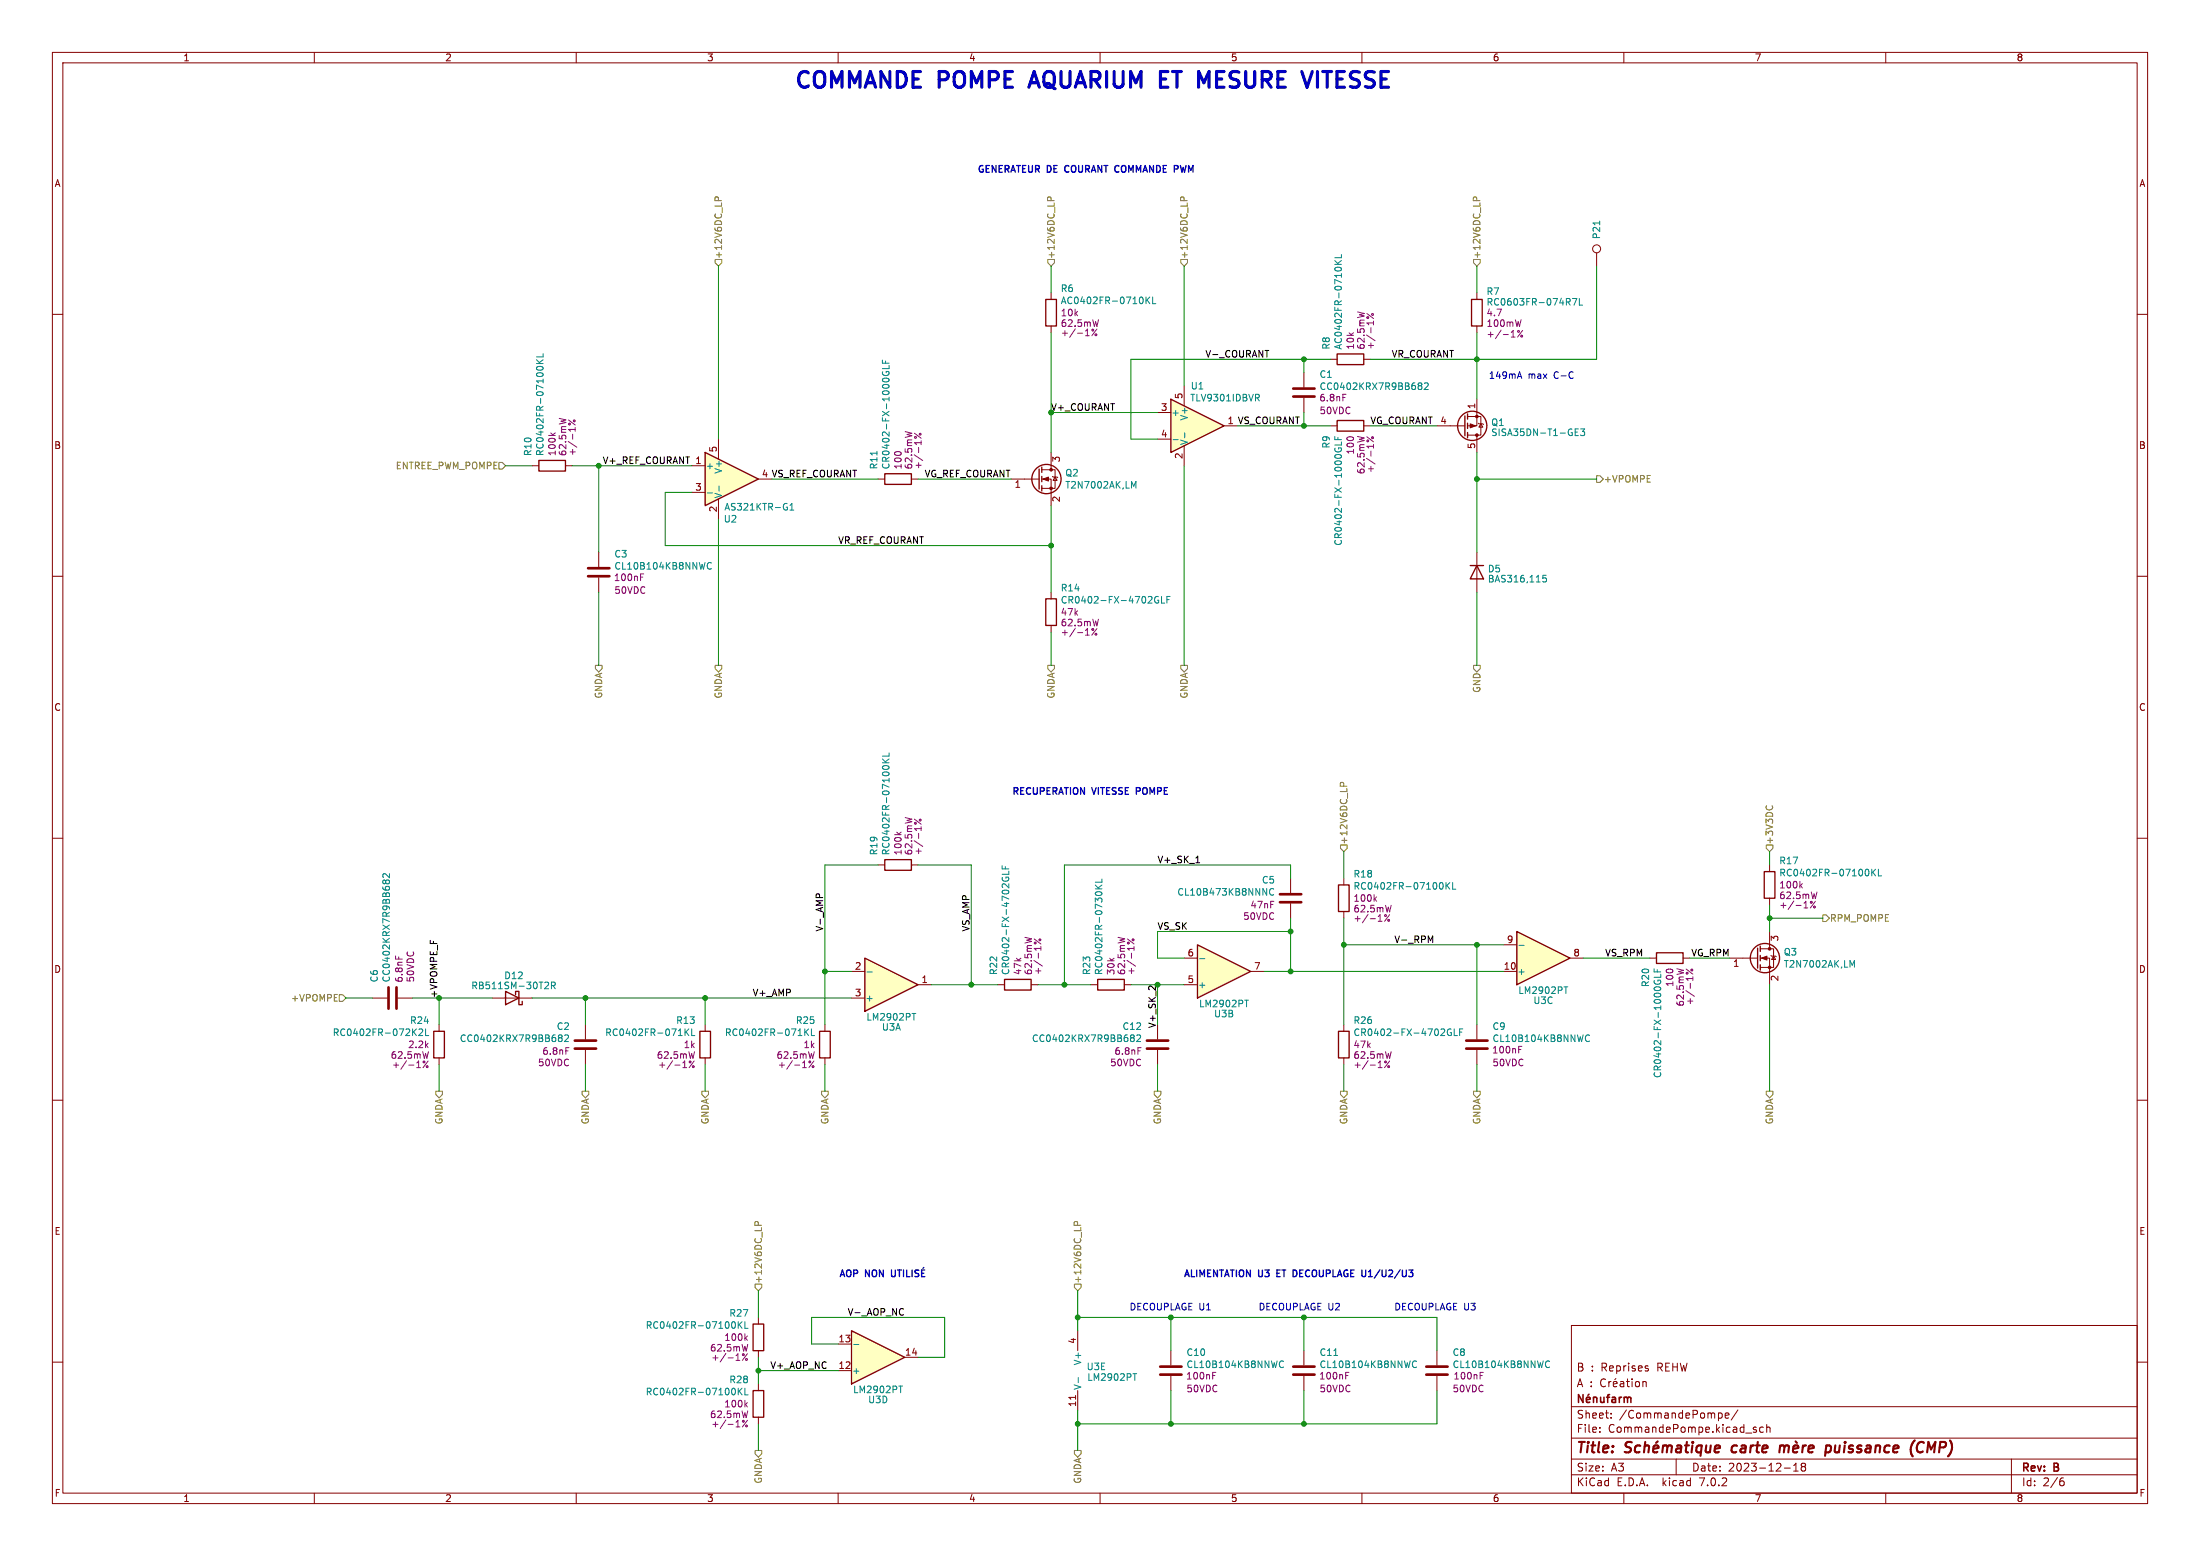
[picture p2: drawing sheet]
<svg xmlns="http://www.w3.org/2000/svg" width="420mm" height="297mm" viewBox="0 0 420 297" stroke-linecap="round" stroke-linejoin="round" font-family="sans-serif">
<g fill="none" stroke="#840000" stroke-width=".19">
<path d="M10 10h400v277h-400zM12 12h396v273h-396zM60 10v2M110 10v2M160 10v2M210 10v2M260 10v2M310 10v2M360 10v2M10 60h2M408 60h2M101.6 88.9h1.3"/>
<path d="M107.9 88.9h1.3M10 110h2M281.9 105.4v7.6M408 110h2M10 160h2M408 160h2M337.8 165.1v1.3M337.8 171.5v1.2M94 190.5h7.6M10 210h2M408 210h2M10 260h2"/>
<path d="M300 253h108v32h-108zM408 260h2M300 278.5h108M300 274.5h108M300 268.5h108M301.1 264.7l.5-1.5 .5 1.5M301.3 264.3h.7M303.8 264.6v.1M303.8 263.8v.1M305.4 273.3v.1M305.4 272.5v.1M306.5 263.3a.6 .6 0 0 0-.8 0 .6 .6 0 0 0-.1 .8 .56 .56 0 0 0 .3 .5 .56 .56 0 0 0 .6 0"/>
<path d="M307.1 263.7v1M307.6 270.6v.1M307.6 269.8v.1M307.6 263.7l-.3 .1-.2 .2M308 264.2l.7-.1-.1-.3-.4-.1-.2 .2 .1 .7h.5M308.5 263.1l-.2 .2M309.3 263.8h.6l.1 .9M310 264.1h-.5a.29 .29 0 0 0-.2 .3 .29 .29 0 0 0 .2 .3l.5-.1M310.5 263.7h.6M310.7 263.2v1.3l.4 .2M311.6 263.2v.1M311.6 263.7v1"/>
<path d="M312.3 263.8l.4-.1 .3 .3v.4l-.3 .3-.4-.1-.1-.2zM313.6 263.8l.2-.1 .4 .1 .1 .9M313.6 263.7v1M314.5 261.2l.2 .2-.2 .3M314.5 260.7l.1 .1M320 278.5v3M328.2 269.7h.3l.3 .3-.1 .6-.5 .1M329.3 270.2l.8-.1-.1-.3-.4-.1-.3 .2 .1 .7h.6M331.8 269.1l-1.3 2M334.8 272.8l.3 .1 .2 .2v.2l-.5 .1M334.8 272.5h.5M336.6 272.5l-.4-.1-.3 .3 .2 .6h.5"/>
<path d="M337.3 272.5l.2-.1 .3 .1 .1 .9M337.3 271.9v1.5M342.4 279.7l.4-.4v1.5M344.1 279.9l-.3 .3v.3l.3 .3 .5-.1 .1-.2-.1-.4-.2-.2M344.1 279.9l-.3-.2 .3-.4 .5 .1 .1 .2-.3 .3M344.1 279.9h.3M384 278.5v6.5M60 285v2M110 285v2M160 285v2M210 285v2M260 285v2"/>
<path d="M300 281.5h108M310 285v2M340.6 280.2h1.2M342.4 280.8h.9M360 285v2M393.5 282.7h.4l.2 .3-.1 .5-.5 .1M393.9 282.1l-.4 .1"/>
</g>
<g fill="none" stroke="#840000" stroke-width=".4">
<path d="M311.5 275.3a.85 .85 0 0 0-1 .1 .45 .45 0 0 0 .2 .8l.5 .2a.51 .51 0 0 1 .1 .5 .51 .51 0 0 1-.4 .3l-.7-.1M313.1 276a.66 .66 0 0 0-.9 .3l-.1 .5 .1 .3h.8M314 276.1a.49 .49 0 0 1 .8 .1l-.1 1M314.1 275.2l-.3 2M315.6 276.6l1-.2-.1-.4h-.7l-.2 .9 .2 .3 .6-.1M316.5 275.1l-.4 .3M317.5 276.1a.49 .49 0 0 1 .8 .1M317.5 275.9l-.2 1.3M318.3 276.2a.5 .5 0 0 1 .8-.2l-.1 1.2M318.3 276.2l-.1 1M320.1 276h.8l-.1 1.2M321 276.4l-.7 .1a.4 .4 0 0 0-.4 .3 .4 .4 0 0 0 .3 .4l.7-.1"/>
<path d="M321.7 275.9h.7M322 275.2l-.2 1.7 .1 .2 .4 .1M323.1 275.9l-.2 1.3M323.2 275.2l-.1 .2M324.9 276a.66 .66 0 0 0-1 .3l-.1 .5 .2 .3h.7M324.9 275.9l-.3 2M325.7 275.9v1.2a.57 .57 0 0 0 .8-.1M326.6 275.9l-.2 1.3M327.4 276.6l.9-.2v-.4h-.8l-.2 .9 .3 .3 .5-.1M330.6 276.3v.7M339.8 276.1a.49 .49 0 0 1 .9 .1M339.8 275.9l-.1 1.3"/>
<path d="M340.7 276.2a.51 .51 0 0 1 .8-.2l-.1 1.2M340.7 276.2l-.2 1M342.3 276.6l1-.2v-.4l-.6-.1-.3 .3-.1 .9h.8M342.8 275.1l.2 .3M344.2 275.9l-.2 1.3M344.8 275.9l-.4 .1-.2 .3M345.3 276.6l.9-.2v-.4l-.6-.1-.3 .3v.9h.7M348.6 276h.8l.2 .3-.1 .5a.66 .66 0 0 1-1 .3M348.7 275.9l-.3 2M365.1 277.9l.1 .1M365.5 274.9l-.4 .6M366.7 275.2a1.2 1.2 0 0 0-.5 1.9l.3 .1"/>
</g>
<g fill="none" stroke="#840000" stroke-width=".3">
<path d="M302.2 266.2v1.5l-.9-1.5v1.5M302.8 267.2l.8-.1-.1-.3-.4-.1-.3 .2 .1 .7h.6M303.3 266.1l-.2 .2M304.2 266.8l.2-.1 .4 .1v.9M304.2 266.7v1M305.6 266.7v.9l.4 .1 .2-.1M306.2 266.7v1M306.7 266.7h.6M307.3 266.2l-.4 .2v1.3M307.8 266.8h.5l.1 .9M308.4 267.1h-.5a.29 .29 0 0 0-.2 .3 .29 .29 0 0 0 .2 .3l.5-.1M309.1 266.7v1"/>
<path d="M309.6 266.7l-.3 .1-.2 .2M310.1 266.8l.4-.1 .2 .2M310.1 266.7v1M310.7 266.9l.2-.2 .4 .1v.9M310.7 266.9v.8"/>
</g>
<path d="M102.9 87.9h5v2h-5zM280.7 108h2.5M281.9 108l1.3 2.5h-2.5zM336.8 166.4h2v5.1h-2zM96.5 189.2l2.6 1.3-2.6 1.3zM98.4 189.9v-.7h.7v2.6h.6v-.7" fill="none" stroke="#840000" stroke-width=".25"/>
<g fill="none" stroke="#008484" stroke-width=".19">
<path d="M102.4 69.4h1.3M102.4 68.7l.7 .7M102.5 70.1l.4-.2 .7 .2M103.7 68.7l-.7 .5M103.7 67.5v.6h-1.3M295.2 109.8h-.6l-.1 .6 .2-.1 .4 .1 .1 .1v.5l-.2 .1-.5-.1M356.7 166l.1 .4-.1 .7M357.3 165.9v1.3M357.5 166.5l.6 .7M358.1 165.9l-.8 .7M358.6 165.9v1.3h.6M104.2 187.5h.4l.1 .3-.8 .9h.8"/>
<path d="M105.3 188.1h.6l.1-.2-.1-.3-.6-.1v1.2M105.6 188.1l.4 .6"/>
</g>
<g fill="none" stroke="#840084" stroke-width=".19">
<path d="M106.8 79.9l1.2 .3M105.2 82.6l.4 .5M106 82.6l-.5 .4M108.5 80.2l1.3 .9M109.8 81.6v.7M343.7 169l.4 .5M344.1 168.7l-.5 .4M344.4 173.3h.7M346.6 172l-1 1.3M346.9 170.3l-.3 1.2"/>
<circle cx="109.6" cy="80.3" r=".18"/>
<circle cx="346.4" cy="173.1" r=".18"/>
</g>
<path d="M165.1 182.9l10.2 5.1-10.2 5z" fill="#ffffc2"/>
<g fill="none" stroke="#840000" stroke-width=".25">
<path d="M280.9 57.2h2.1v5h-2.1zM279.7 79.4v3.8M280.2 79v1M168.9 90.4h5.1v2.1h-5.1zM198.4 89.5v3.8M198.9 89.2v1M198.9 90.9v1M198.9 92.7v1M280.2 80.8v1M280.2 82.6v1M199.6 114.3h2.1v5.1h-2.1zM168.9 164.1h5.1v2h-5.1z"/>
<path d="M133.6 196.9h2v5h-2zM165.1 182.9l10.2 5.1-10.2 5zM191.8 186.9h5v2.1h-5zM335.5 181v3.8M336 180.6v1M336 182.4v1M336 184.2v1"/>
<circle cx="199.8" cy="91.4" r="2.79"/>
<circle cx="281.1" cy="81.3" r="2.79"/>
<circle cx="336.9" cy="182.9" r="2.79"/>
</g>
<g fill="none" stroke="#840000" stroke-width=".19">
<path d="M281.9 55.9v1.3M304.8 48.3v2.5M280.2 79.5h2.5v3.6h-2.5M281.9 76.2v5.1h-1.7M281.9 62.2v1.3M167.6 91.4h1.3M174 91.4h1.3M193 91.4h5.4M198.9 91.4h1.8v5.1M198.9 89.7h2.5v3.5h-2.5M200.7 86.4v3.3M200.9 90.9l1 .3"/>
<path d="M201.4 91.1l.4 .6h-.8zM274.3 81.3h5.4M281.9 83.1v3.3M282.2 80.8l1 .2M282.7 80.9l.4 .6h-.8zM200.7 113v1.3M200.7 119.4v1.3M167.6 165.1h1.3M174 165.1h1.3M337.8 177.8v3.3M111.8 195.6v2.8M134.6 195.6v1.3"/>
<path d="M162.6 185.4h2.5M162.6 190.5h2.5M175.3 188h2.5M190.5 188h1.3M196.8 188h1.3M330.2 182.9h5.3M336 182.9h1.8v5.1M336 181.1h2.6v3.6h-2.6M338.1 182.4l1 .2M338.6 182.5l.4 .6h-.8zM111.8 200.4v2.8M134.6 201.9v1.3"/>
<path d="M205.7 254v3.8M205.3 266.4v.7M205.7 265.4v3.8"/>
<circle cx="304.8" cy="47.5" r=".76"/>
</g>
<g fill="none" stroke="#008484" stroke-width=".19">
<path d="M300.2 57h.8l-.5 1.2M301.5 57v1.2h.6M305.4 42.2v.7M168.5 68.7v.6h1.2M168.5 71a.59 .59 0 0 0 .6 .7 .59 .59 0 0 0 .6-.7l-.5-.1v.2M169.1 68.9v.4M169.7 69.8v.6h-1.2M216 91.9l.4 .9 .5-.9v1.3M300.7 82.5h.4M301.3 81.9h-.6v1.2h.6M301.7 81.9h.8l-.4 .5 .4 .1v.5l-.2 .1-.6-.1M221.1 113.9a.59 .59 0 0 0-.7 .6 .59 .59 0 0 0 .7 .6l.1-.5h-.2"/>
<path d="M221.7 113.8v1.3h.6M222.8 114.5h.4M223.4 113.8h-.6v1.3M168.5 145.6h1.2M168.5 144.9l.7 .7M168.6 146.3l.3-.2 .7 .2M169.7 144.9l-.7 .5M169.7 143.7v.6h-1.2M191.3 165.2v.7h1.3M191.4 167.5a.59 .59 0 0 0 .6 .7 .59 .59 0 0 0 .5-.7l-.5-.1v.3M191.9 165.4v.5M192.6 166.3v.6h-1.3"/>
<path d="M106.8 197.5h.3l.2 .3-.2 .3M106.8 198.1h.3M107.1 198.1l.2 .2v.3l-.2 .2h-.3M107.8 197.7l.5-.2 .2 .4-.8 .9h.8M130.8 196.4v1.3M131 196.9l.5 .8M131.5 196.4l-.7 .7M132 196.4v1.3h.6M165.5 185.5h1M174.1 193.4h.7M353.2 183.3l.4 .9 .4-.9v1.3M205.8 262.9v1"/>
<path d="M216.3 262.2h.7"/>
</g>
<g fill="#840000" stroke="#840000" stroke-width=".19">
<path d="M280.7 80.9l1 .4-1 .4z"/>
<path d="M336.3 182.9l1-.4v.8z"/>
<path d="M199.1 91.4l1.1-.3v.7z"/>
<circle cx="281.9" cy="79.5" r=".25"/>
<circle cx="281.9" cy="83.1" r=".25"/>
<circle cx="337.8" cy="184.7" r=".25"/>
<circle cx="337.8" cy="181.1" r=".25"/>
<circle cx="200.7" cy="93.2" r=".25"/>
<circle cx="200.7" cy="89.7" r=".25"/>
</g>
<g fill="none" stroke="#840084" stroke-width=".19">
<path d="M288.5 64.3h.7M289.8 63.1l-.1 .2 .2 .1 .2-.1-.1-.2M290.7 63.1l-1 1.2M172.8 82.4l1.3 .3M174.6 82.7l1.2 1M175.8 84.1v.8M209.4 120l-1 1.2M209.7 118.2l-.3 1.3M207.2 121.2h.8M171.2 158.8l.5 .5M172 158.8l-.4 .4M172.8 156.1l1.3 .3"/>
<path d="M174.6 156.4l1.2 .9M175.8 157.8v.7M195.7 178.9l1.2 .3M197.4 179.2l1.3 1M108 200h.6M198.7 180.7v.7M130.4 203.8h.7M132.5 202.5l-.9 1.3M132.6 200.7l-.3 1.3"/>
<circle cx="290.5" cy="64.2" r=".18"/>
<circle cx="175.7" cy="82.9" r=".18"/>
<circle cx="209.2" cy="121.1" r=".18"/>
<circle cx="175.7" cy="156.5" r=".18"/>
<circle cx="198.5" cy="179.4" r=".18"/>
<circle cx="132.4" cy="203.6" r=".18"/>
</g>
<path d="M109.7 198.6h4.1M109.7 200.2h4.1" fill="none" stroke="#840000" stroke-width=".51"/>
<path d="M134.6 86.4l10.2 5-10.2 5.1z" fill="#ffffc2"/>
<path d="M134.6 86.4l10.2 5-10.2 5.1z" fill="none" stroke="#840000" stroke-width=".25"/>
<path d="M132.1 88.9h2.5M132.1 94h2.5M137.2 83.8v3.8M137.2 95.3v3.8M144.8 91.4h2.5" fill="none" stroke="#840000" stroke-width=".19"/>
<path d="M135 94.1h1M137.3 92.8v.9M150.1 96.8h.2v.5M150.8 97.4h.7M150.8 96.5l.4-.4v1.3" fill="none" stroke="#008484" stroke-width=".19"/>
<path d="M223.5 76.2l10.2 5.1-10.2 5.1z" fill="#ffffc2"/>
<path d="M199.6 57.2h2.1v5h-2.1zM223.5 76.2l10.2 5.1-10.2 5.1zM156.5 196.9h2v5h-2zM255.5 196.9h2.1v5h-2.1zM143.8 252.7h2v5.1h-2zM143.8 265.4h2v5.1h-2z" fill="none" stroke="#840000" stroke-width=".25"/>
<g fill="none" stroke="#840000" stroke-width=".19">
<path d="M200.7 55.9v1.3M200.7 62.2v1.3M221 78.7h2.5M226.1 73.7v3.8M221 83.8h2.5M226.1 85.1v3.8M233.7 81.3h2.5M114.3 105.4v2.8M114.3 110.2v2.8M246.4 167.6v2.8M246.4 172.5v2.8M71.1 190.5h2.8"/>
<path d="M75.9 190.5h2.8M157.5 195.6v1.3M221 195.6v2.8M256.5 195.6v1.3M157.5 201.9v1.3M221 200.4v2.8M256.5 201.9v1.3M144.8 251.5v1.2M144.8 257.8v1.3M223.5 257.8v2.8M248.9 257.8v2.8M274.3 257.8v2.8"/>
<path d="M144.8 264.2v1.2M144.8 270.5v1.3M223.5 262.6v2.8M248.9 262.6v2.8M274.3 262.6v2.8"/>
</g>
<g fill="none" stroke="#008484" stroke-width=".19">
<path d="M218.8 56.7v1.3M219 57.2l.5 .8M219.5 56.7l-.7 .7M220 56.7v1.3h.7M240 75.9l.4 .6M240.3 75.3l.1 .2-.1 .4M223.9 83.9h1M226.2 82.6v1M135.8 107.5a.6 .6 0 0 0-.8 .4 .6 .6 0 0 0 .6 .7l.2-.1M73.6 168.2l-.3-.2-.2 .2v.3M73.6 168.2l.1-.2h.4l.2 .2v.3M73.6 168.2v.3"/>
<path d="M74.3 166.8v.8l-.9-.8-.3 .2 .1 .5M243.1 169.7a.6 .6 0 0 0-.8 .4 .6 .6 0 0 0 .6 .8l.2-.2M153.6 196.4v1.3M153.8 196.9l.6 .8M154.4 196.4l-.8 .7M154.9 196.4v1.3h.6M216.1 197.5h.2l.2 .3-.2 .3M216.1 198.1h.2M216.3 198.1l.2 .2v.3l-.2 .2h-.2M217 197.7l.5-.2 .2 .4-.7 .9h.7M277 196.5a.59 .59 0 0 0-.7 .5 .59 .59 0 0 0 .7 .6l.1-.5h-.3M277.6 196.4v1.3h.6"/>
<path d="M278.6 197h.5M279.3 196.4h-.7v1.3M140.3 252.4l.1 .4-.1 .6M140.9 252.3v1.2M141.1 252.8l.6 .7M141.7 252.3l-.8 .7M142.2 252.3v1.2h.6M245 259.9a.6 .6 0 0 0-.8 .4 .6 .6 0 0 0 .6 .7l.2-.1M270.4 259.9a.6 .6 0 0 0-.8 .4 .6 .6 0 0 0 .6 .7l.2-.1M295.8 259.9a.6 .6 0 0 0-.8 .4 .6 .6 0 0 0 .6 .7l.2-.1M140.3 265.1l.1 .4-.1 .6M140.9 265v1.2"/>
<path d="M141.1 265.5l.6 .7M141.7 265l-.8 .7M142.2 265v1.2h.6"/>
</g>
<g fill="none" stroke="#840000" stroke-width=".51">
<path d="M112.3 110h4M112.3 108.5h4M244.3 172.2h4.1M244.3 170.7h4.1M74.2 188.5v4M75.7 188.5v4M218.9 198.6h4.1M218.9 200.2h4.1M221.5 262.4h4.1M221.5 260.9h4.1M246.9 262.4h4.1M246.9 260.9h4.1"/>
<path d="M272.3 262.4h4.1M272.3 260.9h4.1"/>
</g>
<g fill="none" stroke="#840084" stroke-width=".19">
<path d="M207.2 64.1h.8M209.4 62.8l-1 1.3M209.7 61l-.3 1.3M122.3 109.6h.6M75.5 182.5v.6M217.2 200h.6M153.2 203.8h.7M155.4 202.5l-1 1.3M155.4 200.7l-.3 1.3M263.1 203.8h.7M265.3 202.5l-1 1.3M265.6 200.7l-.3 1.3"/>
<path d="M140.5 259.7h.7M142.3 255.4l.4 .5M142.7 258.4l-1 1.3M142.7 255l-.5 .5M142.7 256.6l-.3 1.3M140.5 272.4h.7M142.3 268.1l.4 .5M142.7 271.1l-1 1.3M142.7 267.7l-.5 .5M142.7 269.3l-.3 1.3M231.5 262h.6M256.9 262h.6"/>
<path d="M282.6 262h.6"/>
<circle cx="209.2" cy="63.9" r=".18"/>
<circle cx="155.2" cy="203.6" r=".18"/>
<circle cx="265.1" cy="203.6" r=".18"/>
<circle cx="142.5" cy="259.5" r=".18"/>
<circle cx="142.5" cy="272.2" r=".18"/>
</g>
<path d="M162.6 254l10.1 5.1-10.1 5.1z" fill="#ffffc2"/>
<path d="M255.3 67.6h5v2h-5zM82.8 196.9h2v5h-2zM209.5 186.9h5.1v2.1h-5.1zM162.6 254l10.1 5.1-10.1 5.1z" fill="none" stroke="#840000" stroke-width=".25"/>
<path d="M254 68.6h1.3M260.3 68.6h1.3M83.8 195.6v1.3M208.3 188h1.2M214.6 188h1.3M83.8 201.9v1.3M160 256.5h2.6M172.7 259.1h2.6M160 261.6h2.6" fill="none" stroke="#840000" stroke-width=".19"/>
<path d="M254.8 50.5h1.3M254.8 49.7l.7 .8M256.1 49.7l-.7 .6M256.1 48.6v.6h-1.3M209.1 169.7h1.3M209.1 168.9l.7 .8M210.4 168.9l-.8 .6M210.4 167.8v.6h-1.3M80 196.5l.5-.1 .2 .4-.8 .9h.8M81.2 196.4v1.3h.6M163 256.6h1M171.6 264.6h.7" fill="none" stroke="#008484" stroke-width=".19"/>
<g fill="none" stroke="#840084" stroke-width=".19">
<path d="M259.2 59.5l1.2 .3M260.9 59.8l1.3 1M262.2 61.3v.7M213.4 178.9l1.3 .3M215.2 179.2l1.3 1M216.5 180.7v.7M79.6 203.8h.7M81.7 202.5l-.9 1.3M81.8 200.7l-.3 1.3"/>
<circle cx="262" cy="60" r=".18"/>
<circle cx="216.3" cy="179.4" r=".18"/>
<circle cx="81.6" cy="203.6" r=".18"/>
</g>
<path d="M228.6 180.3l10.2 5.1-10.2 5.1z" fill="#ffffc2"/>
<path d="M255.3 80.3h5v2h-5zM255.5 168.9h2.1v5.1h-2.1zM228.6 180.3l10.2 5.1-10.2 5.1zM316.2 181.9h5.1v2h-5.1z" fill="none" stroke="#840000" stroke-width=".25"/>
<g fill="none" stroke="#840000" stroke-width=".19">
<path d="M248.9 71.1v2.8M248.9 75.9v2.8M254 81.3h1.3M260.3 81.3h1.3M256.5 167.6v1.3M256.5 174v1.3M226.1 188h2.5M226.1 182.9h2.5M238.8 185.4h2.5M281.9 195.6v2.8M315 182.9h1.2M321.3 182.9h1.3"/>
<path d="M281.9 200.4v2.8"/>
</g>
<g fill="none" stroke="#008484" stroke-width=".19">
<path d="M271 73.1h.3l.1 .2-.2 .3M271 73.6h.2M271.2 73.6l.2 .3v.2l-.1 .2h-.3M271.9 73.2l.5-.1 .3 .3-.8 .9h.8M254.8 83.3v.6h1.3M254.9 85.5a.59 .59 0 0 0 .6 .8 .59 .59 0 0 0 .5-.8h-.5v.2M255.4 83.5v.4M256.1 84.3v.6h-1.3M275.4 168.6l.1 .3-.1 .7M276 168.5v1.2M276.2 169l.6 .7M276.8 168.5l-.8 .7"/>
<path d="M277.3 168.5v1.2h.6M229 183h1M237.6 190.9h.7M303.4 197.7a.6 .6 0 0 0-.8 .4 .6 .6 0 0 0 .6 .7l.2-.1M315.8 184.9v.6h1.2M315.8 187.1a.59 .59 0 0 0 .6 .8 .59 .59 0 0 0 .6-.8h-.5v.2M316.4 185.1v.4M317 185.9v.6h-1.2"/>
</g>
<path d="M246.9 75.7h4.1M246.9 74.2h4.1M279.9 198.6h4.1M279.9 200.2h4.1" fill="none" stroke="#840000" stroke-width=".51"/>
<g fill="none" stroke="#840084" stroke-width=".19">
<path d="M256.4 75.3h.6M259.2 83.3l1.2 .3M260.9 83.4l1.3 .9M262.2 84.8v.7M262.4 171.6l.4 .4M262.8 171.2l-.5 .5M263.1 175.8h.7M265.3 174.6l-1 1.2M265.6 172.8l-.3 1.3M289.9 199.7h.6M320.1 184.9l1.3 .3M321.9 185l1.3 .9"/>
<path d="M323.2 186.4v.7"/>
<circle cx="262" cy="83.5" r=".18"/>
<circle cx="265.1" cy="175.7" r=".18"/>
<circle cx="323" cy="185.1" r=".18"/>
</g>
<path d="M289.6 177.8l10.1 5.1-10.1 5.1z" fill="#ffffc2"/>
<path d="M289.6 177.8l10.1 5.1-10.1 5.1z" fill="none" stroke="#840000" stroke-width=".25"/>
<path d="M287 185.4h2.6M287 180.3h2.6M299.7 182.9h2.6" fill="none" stroke="#840000" stroke-width=".19"/>
<path d="M290 180.4h1M298.6 188.4h.7" fill="none" stroke="#008484" stroke-width=".19"/>
<g fill="none" stroke="#848400" stroke-width=".19">
<path d="M136.5 38.3v-.5l.2-.2 .4 .1v.6M200 38.3v-.5l.2-.2 .4 .1v.6M225.4 38.3v-.5l.2-.2 .4 .1v.6M281.3 38.3v-.5l.2-.2 .4 .1v.6M136.5 49.5h1.3v.7l-.6 .6-.7-.6zM200 49.5h1.3v.7l-.6 .6-.7-.6zM225.4 49.5h1.3v.7l-.6 .6-.7-.6zM281.3 49.5h1.3v.7l-.7 .6-.6-.6zM95.2 88.3h.7l.6 .6-.6 .6h-.7zM304.8 90.8h.6l.7 .6-.7 .7h-.6zM113.7 127h1.2v.6l-.6 .7-.6-.7zM136.5 127h1.3v.6l-.6 .7-.7-.7z"/>
<path d="M200 127h1.3v.6l-.6 .7-.7-.7zM225.4 127h1.3v.6l-.6 .7-.7-.7zM281.3 127h1.3v.6l-.7 .7-.6-.7zM255.9 150.1v-.5l.2-.3 .4 .2v.6M337.3 153.8l-.2 .3M338.3 153.8l.1 .3M255.9 161.3h1.3v.6l-.7 .7-.6-.7zM337.2 161.3h1.3v.6l-.7 .7-.6-.7zM348 174.6h.6l.6 .7-.6 .6h-.6zM64.8 189.9h.6l.6 .6-.6 .6h-.6zM83.2 208.3h1.3v.6l-.7 .7-.6-.7zM111.1 208.3h1.3v.6l-.6 .7-.7-.7z"/>
<path d="M134 208.3h1.3v.6l-.7 .7-.6-.7zM156.8 208.3h1.3v.6l-.6 .7-.7-.7zM220.3 208.3h1.3v.6l-.6 .7-.7-.7zM255.9 208.3h1.3v.6l-.7 .7-.6-.7zM281.3 208.3h1.3v.6l-.7 .7-.6-.7zM337.2 208.3h1.3v.6l-.7 .7-.6-.7zM144.1 233.9v-.5l.2-.2 .4 .1 .1 .6M205.1 233.9v-.5l.2-.2 .4 .1v.6M144.1 245.1h1.3v.6l-.6 .7-.7-.7zM205.1 245.1h1.3v.6l-.7 .7-.6-.7zM144.1 276.9h1.3v.6l-.6 .6-.7-.6zM205.1 276.9h1.3v.6l-.7 .6-.6-.6z"/>
</g>
<path d="M241.5 66.9h.7M155.9 170.7l.1-.1 .4 .1M228.3 164.7h.7M273.1 179.6l.4-.9v1.2M220.6 188.2v.8l-.8-.7-.3-.1-.1 .1M172.2 249.8l.3 .1M172.5 250.9l-.3 .1" fill="none" stroke="#000" stroke-width=".19"/>
<path d="M170.2 242.4v1l.2 .3 .4-.1 .1-.2v-1M171.3 242.4h.8M171.7 242.4v1.3M172.5 242.4v1.3M173.1 242.4v1.3h.6M174.1 242.4v1.3M175.4 242.5l-.5-.1-.2 .1v.4l.6 .2 .1 .3-.2 .3-.5-.1M175.9 243h.5M176.4 241.9l-.2 .2M176.5 242.4h-.6v1.3h.6M268.9 242.4h.8l-.4 .5M269.5 242.9l.2 .2v.3l-.2 .3" fill="none" stroke="#0000c2" stroke-width=".25"/>
<path d="M290.1 71l.4 1.2" fill="none" stroke="#0000c2" stroke-width=".19"/>
<path d="M197.4 13.7l-1 3" fill="none" stroke="#0000c2" stroke-width=".6"/>
<g fill="none" stroke="#008400" stroke-width=".19">
<path d="M137.2 50.8v33M200.7 50.8v5.1M226.1 50.8v22.9M281.9 50.8v5.1M304.8 50.8v17.8h-43.2M200.7 63.5v22.9M200.7 78.7h20.3M248.9 68.6v2.5M248.9 78.7v2.6M254 68.6h-38.1v15.2h5.1M281.9 63.5v12.7M96.5 88.9h5.1"/>
<path d="M109.2 88.9h22.9M114.3 88.9v16.5M132.1 94h-5.1v10.1h73.7M137.2 99.1v27.9M147.3 91.4h20.3M175.3 91.4h17.7M200.7 96.5v16.5M226.1 88.9v38.1M236.2 81.3h17.8M261.6 81.3h12.7M281.9 86.4v19M281.9 91.4h22.9"/>
<path d="M114.3 113v14M281.9 113v14M200.7 120.7v6.3M167.6 165.1h-10.1v30.5M175.3 165.1h10.1v22.9M246.4 177.8h-25.4v5.1h5.1M246.4 167.6v-2.5h-43.2v22.9M246.4 175.3v10.1M256.5 162.6v5M256.5 175.3v20.3M337.8 162.6v2.5M337.8 172.7v5.1"/>
<path d="M337.8 175.3h10.2M66 190.5h5.1M78.7 190.5h15.3M83.8 190.5v5.1M101.6 190.5h61M111.8 190.5v5.1M134.6 190.5v5.1M157.5 185.4h5.1M177.8 188h12.7M198.1 188h10.2M215.9 188h10.2M221 188v7.6"/>
<path d="M241.3 185.4h45.7M256.5 180.3h30.5M281.9 180.3v15.3M302.3 182.9h12.7M322.6 182.9h7.6M337.8 188v20.3M83.8 203.2v5.1M111.8 203.2v5.1M134.6 203.2v5.1M157.5 203.2v5.1M221 203.2v5.1M256.5 203.2v5.1"/>
<path d="M281.9 203.2v5.1M144.8 246.4v5.1M144.8 259.1v5.1M160 256.5h-5.1v-5h25.4v7.6h-5M205.7 251.5h68.6v6.3M205.7 246.4v7.6M223.5 251.5v6.3M248.9 251.5v6.3M144.8 271.8v5.1M144.8 261.6h15.2M205.7 269.2v7.7M223.5 265.4v6.4"/>
<path d="M248.9 265.4v6.4M274.3 265.4v6.4h-68.6"/>
</g>
<g fill="#008400" stroke="#008400" stroke-width=".19">
<circle cx="205.7" cy="251.5" r=".46"/>
<circle cx="248.9" cy="251.5" r=".46"/>
<circle cx="223.5" cy="251.5" r=".46"/>
<circle cx="205.7" cy="271.8" r=".46"/>
<circle cx="223.5" cy="271.8" r=".46"/>
<circle cx="248.9" cy="271.8" r=".46"/>
<circle cx="281.9" cy="91.4" r=".46"/>
<circle cx="281.9" cy="68.6" r=".46"/>
<circle cx="114.3" cy="88.9" r=".46"/>
<circle cx="200.7" cy="104.1" r=".46"/>
<circle cx="246.4" cy="185.4" r=".46"/>
<circle cx="256.5" cy="180.3" r=".46"/>
<circle cx="246.4" cy="177.8" r=".46"/>
<circle cx="221" cy="188" r=".46"/>
<circle cx="281.9" cy="180.3" r=".46"/>
<circle cx="337.8" cy="175.3" r=".46"/>
<circle cx="185.4" cy="188" r=".46"/>
<circle cx="144.8" cy="261.6" r=".46"/>
<circle cx="203.2" cy="188" r=".46"/>
<circle cx="134.6" cy="190.5" r=".46"/>
<circle cx="157.5" cy="185.4" r=".46"/>
<circle cx="111.8" cy="190.5" r=".46"/>
<circle cx="248.9" cy="68.6" r=".46"/>
<circle cx="248.9" cy="81.3" r=".46"/>
</g>
<g font-size="4.2" fill="#0000c2">
<text x="151.9" y="17">COMMANDE POMPE</text>
<text x="197.9" y="17">AQUARIUM ET MESURE</text>
<text x="252.7" y="17">VITESSE</text>
</g>
<g font-size="2.8" fill="#840000">
<text x="301" y="277.8">Title:</text>
<text x="331.3" y="277.8">carte</text>
<text x="350.4" y="277.8">puissance</text>
<text x="367.2" y="277.8">(CMP)</text>
</g>
<g font-size="2.1" fill="#840000">
<text x="301" y="261.9">B : Reprises</text>
<text x="316.4" y="261.9">REHW</text>
<text x="301" y="273.6">File:</text>
<text x="301" y="270.9">Sheet:</text>
<text x="307" y="273.6">CommandePompe.kicad_sch</text>
<text x="309.1" y="270.9">/CommandePompe/</text>
<text x="301" y="281">Size:</text>
<text x="307.6" y="281">A3</text>
<text x="323" y="281">Date:</text>
<text x="329.9" y="281">2023-12-18</text>
<text x="386" y="281.2">Rev:</text>
<text x="392.2" y="281.2">B</text>
<text x="301" y="283.8">KiCad</text>
<text x="308.6" y="283.8">E.D.A.</text>
<text x="317.4" y="283.8">kicad</text>
<text x="324.5" y="283.8">7.0.2</text>
<text x="386" y="283.8">Id:</text>
<text x="390" y="283.8">2/6</text>
</g>
<g font-size="1.8" fill="#840000">
<text x="35" y="11.8">1</text>
<text x="85" y="11.8">2</text>
<text x="135" y="11.8">3</text>
<text x="185" y="11.8">4</text>
<text x="235" y="11.8">5</text>
<text x="285" y="11.8">6</text>
<text x="335" y="11.8">7</text>
<text x="385" y="11.8">8</text>
<text x="10.4" y="35.8">A</text>
<text x="408.4" y="35.8">A</text>
<text x="225.8" y="76.2" transform="rotate(-90 225.8 76.2)">5</text>
<text x="221.6" y="78.5">3</text>
<text x="221.6" y="83.6">4</text>
<text x="281.7" y="78.1" transform="rotate(-90 281.7 78.1)">1</text>
<text x="10.3" y="85.8">B</text>
<text x="136.9" y="86.4" transform="rotate(-90 136.9 86.4)">5</text>
<text x="202.6" y="88.3" transform="rotate(-90 202.6 88.3)">3</text>
<text x="225.8" y="87.7" transform="rotate(-90 225.8 87.7)">2</text>
<text x="281.7" y="85.8" transform="rotate(-90 281.7 85.8)">5</text>
<text x="408.3" y="85.8">B</text>
<text x="132.7" y="93.7">3</text>
<text x="193.6" y="93.3">1</text>
<text x="202.6" y="95.9" transform="rotate(-90 202.6 95.9)">2</text>
<text x="136.9" y="97.8" transform="rotate(-90 136.9 97.8)">2</text>
<text x="10.3" y="135.8">C</text>
<text x="408.3" y="135.8">C</text>
<text x="339.7" y="179.7" transform="rotate(-90 339.7 179.7)">3</text>
<text x="10.3" y="185.8">D</text>
<text x="163.2" y="185.2">2</text>
<text x="226.7" y="182.6">6</text>
<text x="239.4" y="185.2">7</text>
<text x="287" y="185.2">10</text>
<text x="287.6" y="180.1">9</text>
<text x="300.3" y="182.6">8</text>
<text x="330.8" y="184.8">1</text>
<text x="408.3" y="185.8">D</text>
<text x="163.2" y="190.2">3</text>
<text x="175.9" y="187.7">1</text>
<text x="226.7" y="187.7">5</text>
<text x="339.7" y="187.4" transform="rotate(-90 339.7 187.4)">2</text>
<text x="10.4" y="235.8">E</text>
<text x="408.3" y="235.8">E</text>
<text x="160" y="256.3">13</text>
<text x="205.5" y="256.6" transform="rotate(-90 205.5 256.6)">4</text>
<text x="160" y="261.4">12</text>
<text x="172.7" y="258.8">14</text>
<text x="205.5" y="268.6" transform="rotate(-90 205.5 268.6)">11</text>
<text x="10.4" y="285.8">F</text>
<text x="35" y="286.8">1</text>
<text x="85" y="286.8">2</text>
<text x="135" y="286.8">3</text>
<text x="185" y="286.8">4</text>
<text x="235" y="286.8">5</text>
<text x="285" y="286.8">6</text>
<text x="335" y="286.8">7</text>
<text x="385" y="286.8">8</text>
<text x="408.4" y="285.8">F</text>
</g>
<g font-size="1.8" fill="#0000c2">
<text x="186.7" y="33">GENERATEUR DE</text>
<text x="203.8" y="33">COURANT COMMANDE PWM</text>
<text x="284.2" y="72.4">149mA</text>
<text x="291.7" y="72.4">max</text>
<text x="296.7" y="72.4">C-C</text>
<text x="193.3" y="151.8">RECUPERATION VITESSE</text>
<text x="217.4" y="151.8">POMPE</text>
<text x="160.3" y="243.8">AOP NON</text>
<text x="226.1" y="243.8">ALIMENTATION U3</text>
<text x="244.2" y="243.8">ET DECOUPLAGE U1/U2/U3</text>
<text x="215.6" y="250.2">DECOUPLAGE U1</text>
<text x="240.3" y="250.2">DECOUPLAGE U2</text>
<text x="266.2" y="250.2">DECOUPLAGE U3</text>
</g>
<g font-size="1.8" fill="#008484">
<text x="305.6" y="45.7" transform="rotate(-90 305.6 45.7)">P21</text>
<text x="202.4" y="55.9">R6</text>
<text x="202.4" y="58.2">AC0402FR-0710KL</text>
<text x="283.7" y="56.5">R7</text>
<text x="283.7" y="58.5">RC0603FR-074R7L</text>
<text x="254" y="66.8" transform="rotate(-90 254 66.8)">R8</text>
<text x="256.3" y="66.8" transform="rotate(-90 256.3 66.8)">AC0402FR-0710KL</text>
<text x="227.2" y="76.8">TLV9301IDBVR</text>
<text x="227.3" y="74.5">U1</text>
<text x="251.8" y="72.3">C1</text>
<text x="251.8" y="74.6">CC0402KRX7R9BB682</text>
<text x="223.6" y="79.6">+</text>
<text x="226.9" y="80.4" transform="rotate(-90 226.9 80.4)">V+</text>
<text x="284.6" y="81.5">Q1</text>
<text x="284.6" y="83.4">SISA35DN-T1-GE3</text>
<text x="101.6" y="87.1" transform="rotate(-90 101.6 87.1)">R10</text>
<text x="103.9" y="87.1" transform="rotate(-90 103.9 87.1)">RC0402FR-07100KL</text>
<text x="134.7" y="89.7">+</text>
<text x="167.7" y="89.7" transform="rotate(-90 167.7 89.7)">R11</text>
<text x="170" y="89.7" transform="rotate(-90 170 89.7)">CR0402-FX-1000GLF</text>
<text x="226.9" y="85" transform="rotate(-90 226.9 85)">V-</text>
<text x="254" y="85.7" transform="rotate(-90 254 85.7)">R9</text>
<text x="138" y="95.1" transform="rotate(-90 138 95.1)">V-</text>
<text x="138" y="90.5" transform="rotate(-90 138 90.5)">V+</text>
<text x="203.3" y="91.1">Q2</text>
<text x="203.3" y="93.4">T2N7002AK,LM</text>
<text x="138.1" y="99.9">U2</text>
<text x="138.2" y="97.6">AS321KTR-G1</text>
<text x="117.2" y="106.6">C3</text>
<text x="256.3" y="104.2" transform="rotate(-90 256.3 104.2)">CR0402-FX-1000GLF</text>
<text x="117.2" y="108.9">CL10B104KB8NNWC</text>
<text x="202.4" y="113">R14</text>
<text x="284" y="109.4">D5</text>
<text x="284" y="111.3">BAS316,115</text>
<text x="202.4" y="115.4">CR0402-FX-4702GLF</text>
<text x="167.7" y="163.3" transform="rotate(-90 167.7 163.3)">R19</text>
<text x="170" y="163.3" transform="rotate(-90 170 163.3)">RC0402FR-07100KL</text>
<text x="258.3" y="167.7">R18</text>
<text x="339.6" y="165.1">R17</text>
<text x="339.6" y="167.4">RC0402FR-07100KL</text>
<text x="224.7" y="171.1">CL10B473KB8NNNC</text>
<text x="240.8" y="168.8">C5</text>
<text x="258.3" y="170">RC0402FR-07100KL</text>
<text x="340.5" y="182.5">Q3</text>
<text x="340.5" y="184.8">T2N7002AK,LM</text>
<text x="72.3" y="187.6" transform="rotate(-90 72.3 187.6)">C6</text>
<text x="74.6" y="187.6" transform="rotate(-90 74.6 187.6)">CC0402KRX7R9BB682</text>
<text x="89.9" y="189">RB511SM-30T2R</text>
<text x="96.2" y="187">D12</text>
<text x="165.2" y="191.3">+</text>
<text x="190.5" y="186.2" transform="rotate(-90 190.5 186.2)">R22</text>
<text x="192.8" y="186.2" transform="rotate(-90 192.8 186.2)">CR0402-FX-4702GLF</text>
<text x="208.3" y="186.2" transform="rotate(-90 208.3 186.2)">R23</text>
<text x="210.6" y="186.2" transform="rotate(-90 210.6 186.2)">RC0402FR-0730KL</text>
<text x="228.7" y="188.8">+</text>
<text x="289.7" y="186.2">+</text>
<text x="289.8" y="189.9">LM2902PT</text>
<text x="292.7" y="191.8">U3C</text>
<text x="315" y="188.5" transform="rotate(-90 315 188.5)">R20</text>
<text x="63.5" y="197.9">RC0402FR-072K2L</text>
<text x="78.2" y="195.6">R24</text>
<text x="106.2" y="196.7">C2</text>
<text x="115.5" y="197.9">RC0402FR-071KL</text>
<text x="129" y="195.6">R13</text>
<text x="138.3" y="197.9">RC0402FR-071KL</text>
<text x="151.9" y="195.6">R25</text>
<text x="165.3" y="195">LM2902PT</text>
<text x="168.3" y="196.9">U3A</text>
<text x="214.2" y="196.7">C12</text>
<text x="228.8" y="192.4">LM2902PT</text>
<text x="231.7" y="194.3">U3B</text>
<text x="258.3" y="195.6">R26</text>
<text x="258.3" y="197.9">CR0402-FX-4702GLF</text>
<text x="284.9" y="196.7">C9</text>
<text x="87.7" y="199">CC0402KRX7R9BB682</text>
<text x="196.9" y="199">CC0402KRX7R9BB682</text>
<text x="284.9" y="199">CL10B104KB8NNWC</text>
<text x="317.3" y="205.8" transform="rotate(-90 317.3 205.8)">CR0402-FX-1000GLF</text>
<text x="139.2" y="251.5">R27</text>
<text x="123.2" y="253.8">RC0402FR-07100KL</text>
<text x="162.7" y="262.4">+</text>
<text x="206.6" y="260.7" transform="rotate(-90 206.6 260.7)">V+</text>
<text x="207.4" y="261.7">U3E</text>
<text x="207.5" y="263.7">LM2902PT</text>
<text x="226.4" y="259">C10</text>
<text x="226.4" y="261.3">CL10B104KB8NNWC</text>
<text x="251.8" y="259">C11</text>
<text x="251.8" y="261.3">CL10B104KB8NNWC</text>
<text x="277.2" y="259">C8</text>
<text x="277.2" y="261.3">CL10B104KB8NNWC</text>
<text x="123.2" y="266.5">RC0402FR-07100KL</text>
<text x="139.2" y="264.2">R28</text>
<text x="162.8" y="266.1">LM2902PT</text>
<text x="165.7" y="268">U3D</text>
<text x="206.6" y="265.3" transform="rotate(-90 206.6 265.3)">V-</text>
</g>
<g font-size="1.8" fill="#848400">
<text x="138" y="49.4" transform="rotate(-90 138 49.4)">+12V6DC_LP</text>
<text x="201.5" y="49.4" transform="rotate(-90 201.5 49.4)">+12V6DC_LP</text>
<text x="226.9" y="49.4" transform="rotate(-90 226.9 49.4)">+12V6DC_LP</text>
<text x="282.8" y="49.4" transform="rotate(-90 282.8 49.4)">+12V6DC_LP</text>
<text x="75.4" y="89.7">ENTREE_PWM_POMPE</text>
<text x="306.2" y="92.3">+VPOMPE</text>
<text x="115.1" y="133.5" transform="rotate(-90 115.1 133.5)">GNDA</text>
<text x="138" y="133.5" transform="rotate(-90 138 133.5)">GNDA</text>
<text x="201.5" y="133.5" transform="rotate(-90 201.5 133.5)">GNDA</text>
<text x="226.9" y="133.5" transform="rotate(-90 226.9 133.5)">GNDA</text>
<text x="282.8" y="132.4" transform="rotate(-90 282.8 132.4)">GND</text>
<text x="257.4" y="161.2" transform="rotate(-90 257.4 161.2)">+12V6DC_LP</text>
<text x="338.6" y="161.2" transform="rotate(-90 338.6 161.2)">+3V3DC</text>
<text x="349.4" y="176.1">RPM_POMPE</text>
<text x="55.4" y="191.3">+VPOMPE</text>
<text x="84.6" y="214.7" transform="rotate(-90 84.6 214.7)">GNDA</text>
<text x="112.6" y="214.7" transform="rotate(-90 112.6 214.7)">GNDA</text>
<text x="135.4" y="214.7" transform="rotate(-90 135.4 214.7)">GNDA</text>
<text x="158.3" y="214.7" transform="rotate(-90 158.3 214.7)">GNDA</text>
<text x="221.8" y="214.7" transform="rotate(-90 221.8 214.7)">GNDA</text>
<text x="257.4" y="214.7" transform="rotate(-90 257.4 214.7)">GNDA</text>
<text x="282.8" y="214.7" transform="rotate(-90 282.8 214.7)">GNDA</text>
<text x="338.6" y="214.7" transform="rotate(-90 338.6 214.7)">GNDA</text>
<text x="145.6" y="245" transform="rotate(-90 145.6 245)">+12V6DC_LP</text>
<text x="206.6" y="245" transform="rotate(-90 206.6 245)">+12V6DC_LP</text>
<text x="145.6" y="283.3" transform="rotate(-90 145.6 283.3)">GNDA</text>
<text x="206.6" y="283.3" transform="rotate(-90 206.6 283.3)">GNDA</text>
</g>
<g font-size="1.8" fill="#840084">
<text x="202.4" y="62.5">62.5mW</text>
<text x="202.4" y="64.3">+/-1%</text>
<text x="202.4" y="60.5">10k</text>
<text x="283.7" y="62.5">100mW</text>
<text x="283.7" y="64.6">+/-1%</text>
<text x="283.7" y="60.5">4.7</text>
<text x="258.6" y="66.8" transform="rotate(-90 258.6 66.8)">10k</text>
<text x="260.7" y="66.8" transform="rotate(-90 260.7 66.8)">62.5mW</text>
<text x="262.4" y="66.8" transform="rotate(-90 262.4 66.8)">+/-1%</text>
<text x="251.8" y="76.8">6.8nF</text>
<text x="251.8" y="79.2">50VDC</text>
<text x="106.2" y="87.1" transform="rotate(-90 106.2 87.1)">100k</text>
<text x="108.3" y="87.1" transform="rotate(-90 108.3 87.1)">62.5mW</text>
<text x="110" y="87.1" transform="rotate(-90 110 87.1)">+/-1%</text>
<text x="172.3" y="89.7" transform="rotate(-90 172.3 89.7)">100</text>
<text x="174.3" y="89.7" transform="rotate(-90 174.3 89.7)">62.5mW</text>
<text x="176.1" y="89.7" transform="rotate(-90 176.1 89.7)">+/-1%</text>
<text x="258.6" y="86.8" transform="rotate(-90 258.6 86.8)">100</text>
<text x="260.7" y="90.6" transform="rotate(-90 260.7 90.6)">62.5mW</text>
<text x="262.4" y="90.3" transform="rotate(-90 262.4 90.3)">+/-1%</text>
<text x="117.1" y="111.1">100nF</text>
<text x="117.2" y="113.5">50VDC</text>
<text x="202.4" y="119.7">62.5mW</text>
<text x="202.4" y="117.7">47k</text>
<text x="202.4" y="121.5">+/-1%</text>
<text x="172.3" y="163.3" transform="rotate(-90 172.3 163.3)">100k</text>
<text x="174.3" y="163.3" transform="rotate(-90 174.3 163.3)">62.5mW</text>
<text x="176.1" y="163.3" transform="rotate(-90 176.1 163.3)">+/-1%</text>
<text x="238.7" y="173.5">47nF</text>
<text x="258.3" y="172.3">100k</text>
<text x="339.6" y="171.8">62.5mW</text>
<text x="339.6" y="173.5">+/-1%</text>
<text x="339.6" y="169.7">100k</text>
<text x="237.3" y="175.7">50VDC</text>
<text x="258.3" y="174.3">62.5mW</text>
<text x="258.3" y="176.1">+/-1%</text>
<text x="77" y="187.6" transform="rotate(-90 77 187.6)">6.8nF</text>
<text x="79.2" y="187.6" transform="rotate(-90 79.2 187.6)">50VDC</text>
<text x="195.1" y="186.2" transform="rotate(-90 195.1 186.2)">47k</text>
<text x="197.2" y="186.2" transform="rotate(-90 197.2 186.2)">62.5mW</text>
<text x="198.9" y="186.2" transform="rotate(-90 198.9 186.2)">+/-1%</text>
<text x="212.9" y="186.2" transform="rotate(-90 212.9 186.2)">30k</text>
<text x="214.9" y="186.2" transform="rotate(-90 214.9 186.2)">62.5mW</text>
<text x="216.7" y="186.2" transform="rotate(-90 216.7 186.2)">+/-1%</text>
<text x="319.6" y="188.4" transform="rotate(-90 319.6 188.4)">100</text>
<text x="323.4" y="191.9" transform="rotate(-90 323.4 191.9)">+/-1%</text>
<text x="321.6" y="192.2" transform="rotate(-90 321.6 192.2)">62.5mW</text>
<text x="74.5" y="202.2">62.5mW</text>
<text x="77.9" y="200.2">2.2k</text>
<text x="102.7" y="203.7">50VDC</text>
<text x="103.5" y="201.5">6.8nF</text>
<text x="125.3" y="202.2">62.5mW</text>
<text x="130.5" y="200.2">1k</text>
<text x="148.2" y="202.2">62.5mW</text>
<text x="153.3" y="200.2">1k</text>
<text x="211.9" y="203.7">50VDC</text>
<text x="212.7" y="201.5">6.8nF</text>
<text x="258.3" y="202.2">62.5mW</text>
<text x="258.3" y="200.2">47k</text>
<text x="284.8" y="201.2">100nF</text>
<text x="284.9" y="203.7">50VDC</text>
<text x="74.8" y="204">+/-1%</text>
<text x="125.6" y="204">+/-1%</text>
<text x="148.4" y="204">+/-1%</text>
<text x="258.3" y="204">+/-1%</text>
<text x="138.2" y="256.1">100k</text>
<text x="135.5" y="258.1">62.5mW</text>
<text x="135.7" y="259.9">+/-1%</text>
<text x="226.4" y="263.5">100nF</text>
<text x="251.8" y="263.5">100nF</text>
<text x="277.4" y="263.5">100nF</text>
<text x="138.2" y="268.8">100k</text>
<text x="226.4" y="265.9">50VDC</text>
<text x="251.8" y="265.9">50VDC</text>
<text x="277.2" y="265.9">50VDC</text>
<text x="135.5" y="270.8">62.5mW</text>
<text x="135.7" y="272.6">+/-1%</text>
</g>
<g font-size="1.8">
<text x="230.1" y="68.3">V-_COURANT</text>
<text x="265.7" y="68.3">VR_COURANT</text>
<text x="234.3" y="81">1 VS_COURANT</text>
<text x="261.6" y="81">VG_COURANT 4</text>
<text x="115.1" y="88.6">V+_REF_COURANT 1</text>
<text x="145.4" y="91.2">4 VS_REF_COURANT</text>
<text x="176.5" y="91.2">VG_REF_COURANT</text>
<text x="160" y="103.9">VR_REF_COURANT</text>
<text x="221" y="164.8">V+_SK_1</text>
<text x="157.2" y="177.8" transform="rotate(-90 157.2 177.8)">V-_AMP</text>
<text x="185.2" y="177.8" transform="rotate(-90 185.2 177.8)">VS_AMP</text>
<text x="221" y="177.5">VS_SK</text>
<text x="266.1" y="180.1">V-_RPM</text>
<text x="306.3" y="182.6">VS_RPM</text>
<text x="322.8" y="182.6">VG_RPM</text>
<text x="143.6" y="190.2">V+_AMP</text>
<text x="220.7" y="196.4" transform="rotate(-90 220.7 196.4)">V+_SK_2</text>
<text x="161.7" y="251.2">V-_AOP_NC</text>
<text x="147.1" y="261.4">V+_AOP_NC</text>
</g>
<g font-size="1.8" fill="#008400">
<text x="200.7" y="78.5">V+_COURANT</text>
<text x="83.6" y="190.5" transform="rotate(-90 83.6 190.5)">+VPOMPE_F</text>
</g>
</svg>
